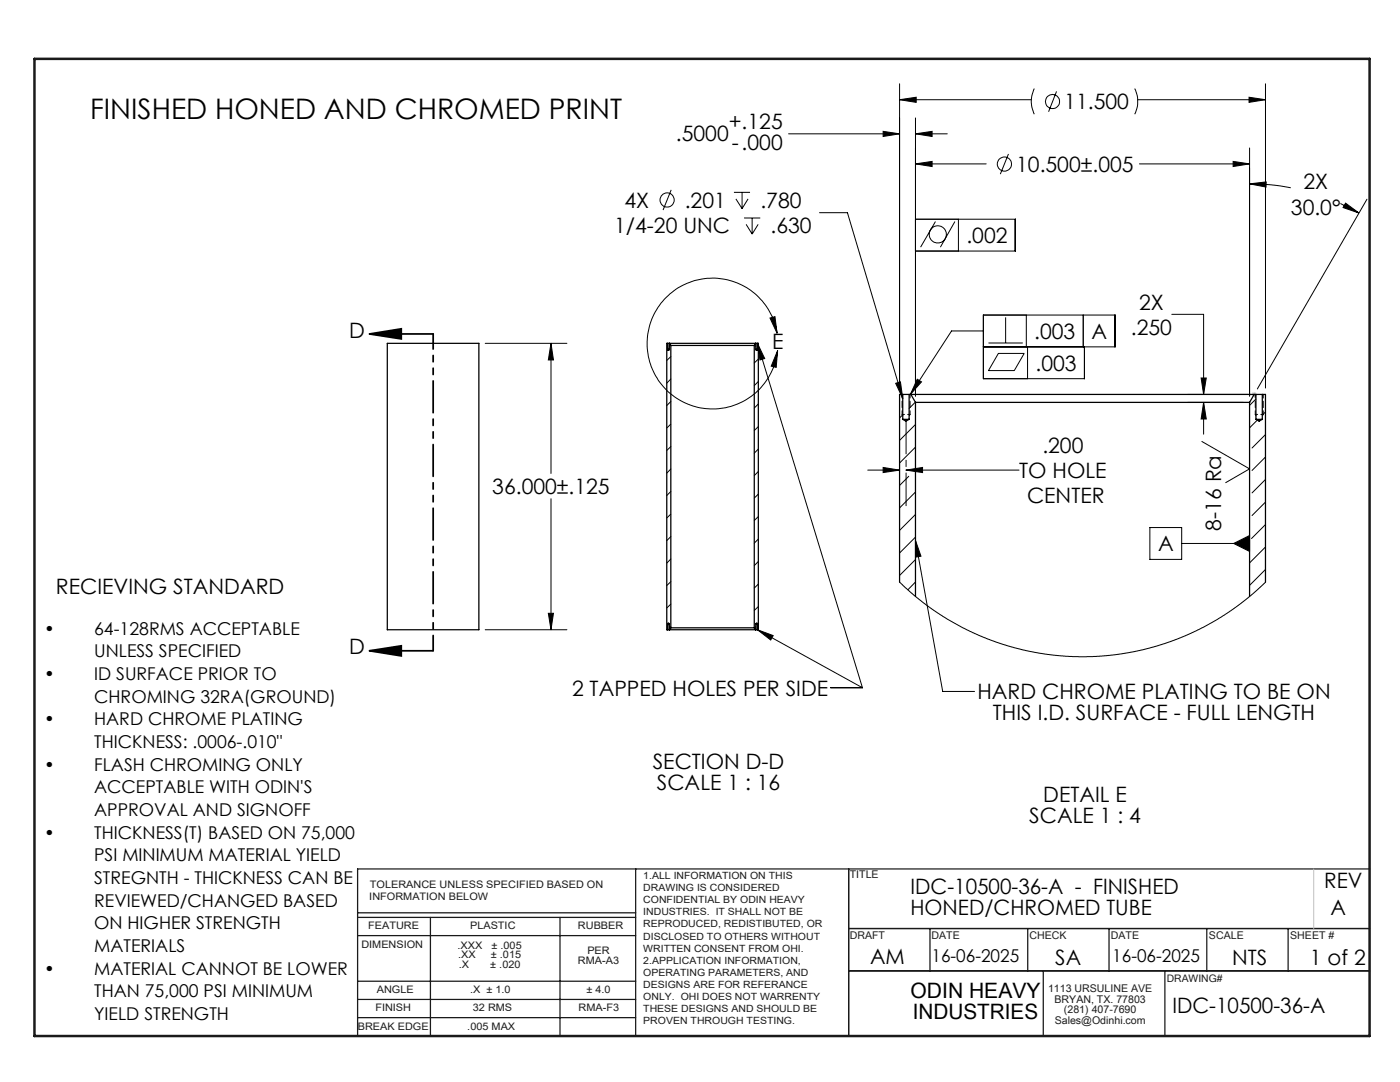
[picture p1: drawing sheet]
<svg xmlns="http://www.w3.org/2000/svg" width="279mm" height="216mm" viewBox="0 0 279 216" stroke-linecap="round" stroke-linejoin="round" font-family="sans-serif">
<g fill="none" stroke="#191924" stroke-width=".25">
<path d="M126.9 173.4v33.3M169.4 173.4v33.3M273.3 173.4h-201.9v33.3M71.4 199.4h55.5M71.4 195.8h55.5M71.4 186.7h55.5M71.4 183.1h55.5M71.4 182.1h55.5M85.9 183.1v23.6M111.8 183.1v23.6M169.4 185.3h103.9M169.4 193.7h103.9"/>
<path d="M185.6 185.3v8.4M205.1 185.3v8.4M208.2 193.7v13M221.3 185.3v8.4M232.5 193.7v13M240.8 185.3v8.4M257.1 185.3v8.4M71.4 203.1h55.5"/>
</g>
<path d="M6.9 11.7h266.4v195h-266.4z" fill="none" stroke="#191924" stroke-width=".5"/>
<path d="M249.8 78.7h1M249.9 78.4l.7 .7M250.3 78.2v1M250.6 78.4l-.7 .7M262.2 173.4v11.9" fill="none" stroke="#c0c0c0" stroke-width=".2"/>
<g fill="none" stroke="#000" stroke-width=".2">
<path d="M179.5 16.7v60.7M179.5 19.9h26.3M179.5 19.9l3.3-.5v1zM206.4 17.7a5.7 5.7 0 0 0 0 5.1M210.9 18.2l-1.6 4.1M226.4 17.7a5.7 5.7 0 0 1 0 5.1M227 19.9h25.6M249.3 19.4l3.3 .5-3.3 .5zM252.6 16.7v60.7M133.9 37.9l-1.6 4M146.5 38.4h3.2M146.9 39.7l1.2 1.9"/>
<path d="M148.1 38.4v3.2M149.3 39.7l-1.2 1.9M157.4 26.7h22.1M176.2 26.2l3.3 .5-3.3 .5zM182.7 23.5v55.5M182.7 32.7h14.1M182.7 26.7h6.4M182.7 32.7l3.3-.5v1zM182.7 26.7l3.3-.5v1zM201.3 30.7l-1.7 4M227.4 32.7h22M246.1 32.2l3.3 .5-3.3 .5z"/>
<path d="M249.4 29.5v49.5M249.4 36.7l3.3-.4v1zM249.4 36.7a40.2 40.2 0 0 1 8.2 .8M272.8 39.8l-21.9 37.8M148.5 43.5h3.2M148.9 44.8l1.2 1.9M150.1 43.5v3.2M151.3 44.8l-1.2 1.9M163.5 42.4h5.6l11.1 37.1M182.7 43.7h19.9v6.4h-19.9M186.7 44.2l-3 5.1M190.6 44.2l-2.9 5.1"/>
<path d="M191.3 43.7v6.4M267.5 40.6l3.7 1.9M268.5 40.5l2.7 2-3.2-1.1zM96.8 68.5h16.3M110 68.5v26M110 68.5l.5 3.3h-1.1zM133.9 71.2l-.8 .7M133.9 75.6l-.8 .8M151.2 68.5l20.9 68.7M151.2 68.5l1.4 3-.9 .3zM151.3 71.6l-.8 .8M151.3 76.1l-.8 .8"/>
<path d="M153.7 63.5l1-.3 .4 3.3zM155.1 66.5a13.1 13.1 0 0 0-20.2-8.7 13.1 13.1 0 0 0 .6 22 13.1 13.1 0 0 0 19.7-9.8M155.2 70l-.3 3.3-1-.2zM178.8 76.5l.9-.3 .5 3.3zM183.1 75.7l.8 .5-2.2 2.5zM196.3 66h-6.4l-8.2 12.7M197.3 68.4h6.8M199.2 70.5h5.2l-2 3.4h-5.1zM200.7 63.3v5.1M204.8 62.9v6.3M205.1 69.2v6.4M216.2 62.9v6.3"/>
<path d="M216.4 69.2v6.4h-20.1v-12.7h26.2v6.3h-26.2M233.9 62.7h6.3v16M237 78.7h12M239.7 75.4h1l-.5 3.3zM250.6 79.6l-1.2 1.3M110 99.5v26.2M133.9 93.6l-.8 .8M133.9 80.1l-.8 .8M133.9 84.6l-.8 .8M133.9 89.1l-.8 .8M133.9 98.1l-.8 .8M151.3 80.6l-.8 .8"/>
<path d="M151.3 85.1l-.8 .8M151.3 89.6l-.8 .8M151.3 94.1l-.8 .8M151.3 98.6l-.8 .8M173.2 93.8h6.3M176.2 93.3l3.3 .5-3.3 .5zM180.2 82.8l-.7 .6M180.8 93.8l3.3-.5v1zM180.8 93.8h22.6M181.4 95l-1.9 1.9M182.7 80.3l-1.3 1.2M182.7 84.7l-3.2 3.2"/>
<path d="M182.7 89.2l-3.2 3.2M182.7 98.2l-3.2 3.2M237 80.3h11.1M239.9 88.1l9.5 5.5-4.8 2.7M240.2 80.3l.5 3.3h-1zM240.2 80.3v6.3M250.9 83.8l-1.5 1.6M252.6 82.2l-.7 .6M252.6 86.7l-2.7 2.7M252.6 91.2l-2.7 2.7M252.6 95.7l-2.7 2.7M133.9 107.1l-.8 .8"/>
<path d="M133.9 111.5l-.8 .9M133.9 102.6l-.8 .8M133.9 116.1l-.8 .7M151.3 103.1l-.8 .8M151.3 107.6l-.8 .8M151.3 112l-.8 .9M151.3 116.6l-.8 .7M179.5 116.2l2.9 2.5 4.6 3.6 5 2.9 3.7 1.7 4.5 1.7 5.2 1.4 4.9 .7 5 .4 5.5-.3 4.6-.6 5.4-1.3 4.5-1.5 4.8-2.2 4.3-2.5 4.6-3.4 3.6-3.1M182.7 102.7l-3.2 3.1M182.7 107.2l-3.2 3.1M182.7 111.7l-3.2 3.1M182.7 116.1l-1.5 1.6"/>
<path d="M182.7 107.8l5.4 30.2h6.4M182.7 107.8l1.1 3.2-1 .2zM229.5 105.3h6.3v6.3h-6.3zM235.8 108.4h13.6M246.2 108.4l3.2-1.5v3.1zM252.6 100.2l-2.7 2.7M252.6 104.7l-2.8 2.8M252.6 109.1l-3.2 3.2M252.6 113.6l-3.2 3.2M96.8 125.7h16.3M109.4 122.4h1.1l-.5 3.3zM133.2 125.7h.1"/>
<path d="M133.9 125l-.3 .3M133.9 120.5l-.8 .8M151.2 125.7l20.9 11.5M151.2 125.7l3.1 1.1-.5 .9zM151.3 121l-.8 .8M165.8 137.2h6.3"/>
<circle cx="133.1" cy="39.9" r="1.41"/>
<circle cx="200.5" cy="32.8" r="1.41"/>
<circle cx="210.1" cy="20.3" r="1.4"/>
<circle cx="187.2" cy="46.8" r="1.72"/>
</g>
<path d="M73.7 66.6h12.7M73.7 66.6l6.4-1v2zM73.7 129.9h12.7M73.7 129.9l6.4-1v2z" fill="none" stroke="#000" stroke-width=".35"/>
<path d="M86.4 66.6v63.3" fill="none" stroke="#000" stroke-width=".35" stroke-dasharray="6.3 1.3 1.3 1.3 1.3 1.3" stroke-dashoffset="3.3"/>
<path d="M180.8 84v16.9" fill="none" stroke="#000" stroke-width=".2" stroke-dasharray="15.2 1.3 1.3 1.3" stroke-dashoffset="8.7"/>
<g fill="none" stroke="#000" stroke-width=".2" stroke-dasharray="1.3 .6">
<path d="M133.2 69.5h.4M133.2 69.5v.1M133.6 69.5v.1M150.8 69.5h.4M150.8 69.5l.1 .1M151.2 69.5v.1M180 82.7l.2 .3M181.6 82.7l-.1 .3M250.5 82.7l.2 .3M252.1 82.7l-.2 .3M133.2 124.7v-.1M133.6 124.7h-.4"/>
<path d="M133.6 124.7v-.1M150.8 124.7l.1-.1M151.2 124.7h-.4M151.2 124.7v-.1"/>
</g>
<path d="M180 82.7h1.6M250.5 82.7h1.6" fill="none" stroke="#000" stroke-width=".2" stroke-dasharray="1.3 .6" stroke-dashoffset=".8"/>
<path d="M133.2 68.5v1M133.6 68.5v1M150.8 68.5v1M151.2 68.5v1M180 78.7v4M181.6 78.7v4M250.5 78.7v4M252.1 78.7v4M133.2 125.7v-1M133.6 125.7v-1M150.8 125.7v-1M151.2 125.7v-1" fill="none" stroke="#000" stroke-width=".2" stroke-dasharray="1.3 .6" stroke-dashoffset=".5"/>
<g fill="#000">
<path d="M73.7 66.6l6.4-1v2zM73.7 129.9l6.4-1v2z"/>
<path d="M110 68.5l.5 3.3h-1.1zM109.4 122.4h1.1l-.5 3.3zM182.7 32.7l3.3-.5v1zM246.1 32.2l3.3 .5-3.3 .5zM182.7 26.7l3.3-.5v1zM176.2 26.2l3.3 .5-3.3 .5zM268.5 40.5l2.7 2-3.2-1.1zM249.4 36.7l3.3-.4v1zM179.5 19.9l3.3-.5v1zM249.3 19.4l3.3 .5-3.3 .5zM178.8 76.5l1.4 3-.5-3.3z"/>
<path d="M151.2 68.5l1.4 3-.9 .3zM151.2 125.7l3.1 1.1-.5 .9zM182.7 107.8l1.1 3.2-1 .2zM183.1 75.7l.8 .5-2.2 2.5zM246.2 108.4l3.2 1.6v-3.1z"/>
<path d="M153.7 63.5l1-.3 .4 3.3zM155.2 70l-.3 3.3-1-.2z"/>
<path d="M239.7 75.4h1l-.5 3.3zM240.2 80.3l.5 3.3h-1zM176.2 93.3l3.3 .5-3.3 .5zM180.8 93.8l3.3-.5v1z"/>
</g>
<g fill="none" stroke="#000" stroke-width=".25">
<path d="M77.3 68.5h18.3v57.2h-18.3zM133.2 69.8h.4M133.2 68.5h.4M133.2 68.5h-.1v57.2h.1M133.2 68.5v1.3M133.6 68.5v1.3M133.6 68.5h.1M133.6 68.5h17.2M133.6 68.5l.3 .4M133.9 68.9h16.6M133.9 68.9v56.4M150.5 68.9v56.4"/>
<path d="M150.8 68.5l-.3 .4M150.8 68.5h.1M150.8 69.8h.4M150.8 68.5h.4M150.8 68.5v1.3M151.2 68.5h.1v57.2h-.1M151.2 68.5v1.3M180.2 78.7h1.2M180.2 78.7h-.7v37.5M180.2 78.7v5M181.4 78.7v5M181.4 78.7h.4"/>
<path d="M181.8 78.7h68.5M181.8 78.7l.9 1.6M250.3 78.7l-.9 1.6M250.3 78.7h.3M250.6 78.7h1.3M250.6 78.7v5M251.9 78.7h.7v37.5M251.9 78.7v5M180.2 83.7h1.2M180.2 83.7l.6 .3 .6-.3M182.7 80.3h66.7M182.7 80.3v38.7"/>
<path d="M249.4 80.3v38.7M250.6 83.7h1.3M250.6 83.7l.7 .3 .6-.3M133.2 124.4h.4M133.2 125.7h.4M133.2 124.4v1.3M133.6 124.4v1.3M133.6 125.7h.1M133.6 125.7h17.2M133.9 125.3h16.6M133.9 125.3l-.3 .4M150.5 125.3l.3 .4"/>
<path d="M150.8 125.7h.1M150.8 124.4h.4M150.8 125.7h.4M150.8 124.4v1.3M151.2 124.4v1.3"/>
</g>
<text font-size="5.6" x="18" y="23.7">FINISHED HONED AND CHROMED PRINT</text>
<g font-size="4.2">
<text x="212.4" y="21.8">11.500</text>
<text x="134.9" y="28">.5000</text>
<text x="145.4" y="25.8">+.125</text>
<text x="146" y="29.9">-.000</text>
<text x="202.8" y="34.3">10.500±.005</text>
<text x="124.6" y="41.4">4X</text>
<text x="136.7" y="41.4">.201</text>
<text x="151.8" y="41.4">.780</text>
<text x="260.1" y="37.8">2X</text>
<text x="122.6" y="46.5">1/4-20 UNC</text>
<text x="153.8" y="46.5">.630</text>
<text x="257.6" y="42.8">30.0°</text>
<text x="192.9" y="48.5">.002</text>
<text x="227.3" y="61.8">2X</text>
<text x="69.7" y="67.4">D</text>
<text x="154.1" y="69.7">E</text>
<text x="206.4" y="67.6">.003</text>
<text x="217.8" y="67.6">A</text>
<text x="225.7" y="66.8">.250</text>
<text x="206.7" y="74">.003</text>
<text x="203.4" y="95.4">TO HOLE</text>
<text x="208" y="90.3">.200</text>
<text x="98.2" y="98.6">36.000±.125</text>
<text x="205" y="100.4">CENTER</text>
<text x="243.7" y="105.9" transform="rotate(-90 243.7 105.9)">8-16 Ra</text>
<text x="231.1" y="110">A</text>
<text x="11.2" y="118.4">RECIEVING STANDARD</text>
<text x="69.7" y="130.6">D</text>
<text x="114.2" y="138.8">2 TAPPED HOLES PER SIDE</text>
<text x="195.1" y="139.6">HARD CHROME PLATING TO BE ON</text>
<text x="198.2" y="143.7">THIS I.D. SURFACE - FULL LENGTH</text>
<text x="130.3" y="153.5">SECTION D-D</text>
<text x="131.1" y="157.6">SCALE 1 : 16</text>
<text x="208.2" y="160">DETAIL E</text>
<text x="205.4" y="164.2">SCALE 1 : 4</text>
<text x="181.7" y="178.5">IDC-10500-36-A - FINISHED</text>
<text x="264.3" y="177.1">REV</text>
<text x="181.7" y="182.6">HONED/CHROMED TUBE</text>
<text x="265.5" y="182.6">A</text>
<text x="173.6" y="192.3">AM</text>
<text x="210.6" y="192.5">SA</text>
<text x="245.9" y="192.5">NTS</text>
<text x="261.4" y="192.5">1 of 2</text>
<text x="181.7" y="199.2">ODIN HEAVY</text>
<text x="182.2" y="203.4">INDUSTRIES</text>
<text x="234" y="202.2">IDC-10500-36-A</text>
</g>
<g font-size="3.5">
<text x="8.8" y="126.6">•</text>
<text x="18.8" y="126.6">64-128RMS ACCEPTABLE</text>
<text x="18.8" y="131.1">UNLESS SPECIFIED</text>
<text x="8.8" y="135.7">•</text>
<text x="18.8" y="135.7">ID SURFACE PRIOR TO</text>
<text x="18.8" y="140.2">CHROMING 32RA(GROUND)</text>
<text x="8.8" y="144.7">•</text>
<text x="18.8" y="144.7">HARD CHROME PLATING</text>
<text x="18.8" y="149.2">THICKNESS: .0006-.010&quot;</text>
<text x="8.8" y="153.8">•</text>
<text x="18.8" y="153.8">FLASH CHROMING ONLY</text>
<text x="18.8" y="158.3">ACCEPTABLE WITH ODIN'S</text>
<text x="8.8" y="167.3">•</text>
<text x="18.8" y="162.8">APPROVAL AND SIGNOFF</text>
<text x="18.8" y="167.3">THICKNESS(T) BASED ON 75,000</text>
<text x="18.8" y="171.9">PSI MINIMUM MATERIAL YIELD</text>
<text x="18.8" y="176.4">STREGNTH - THICKNESS CAN BE</text>
<text x="18.8" y="180.9">REVIEWED/CHANGED BASED</text>
<text x="18.8" y="185.4">ON HIGHER STRENGTH</text>
<text x="18.8" y="190">MATERIALS</text>
<text x="8.8" y="194.5">•</text>
<text x="18.8" y="194.5">MATERIAL CANNOT BE LOWER</text>
<text x="185.9" y="192.1">16-06-2025</text>
<text x="222" y="192.1">16-06-2025</text>
<text x="18.8" y="199">THAN 75,000 PSI MINIMUM</text>
<text x="18.8" y="203.6">YIELD STRENGTH</text>
</g>
<g font-size="2.1" fill="#191924">
<text x="73.7" y="179.7">INFORMATION BELOW</text>
<text x="73.8" y="177.1">TOLERANCE UNLESS SPECIFIED BASED ON</text>
<text x="169.6" y="175.3">TITLE</text>
<text x="73.5" y="185.4">FEATURE</text>
<text x="93.8" y="185.4">PLASTIC</text>
<text x="115.3" y="185.5">RUBBER</text>
<text x="72.1" y="189.1">DIMENSION</text>
<text x="91.3" y="189.3">.XXX</text>
<text x="91.4" y="191.2">.XX</text>
<text x="98" y="191.2">± .015</text>
<text x="98.1" y="189.3">± .005</text>
<text x="117.2" y="190.3">PER</text>
<text x="169.6" y="187.3">DRAFT</text>
<text x="185.9" y="187.3">DATE</text>
<text x="205.4" y="187.3">CHECK</text>
<text x="221.7" y="187.3">DATE</text>
<text x="241.3" y="187.3">SCALE</text>
<text x="257.5" y="187.3">SHEET #</text>
<text x="91.5" y="193.1">.X</text>
<text x="97.8" y="193.1">± .020</text>
<text x="115.3" y="192.3">RMA-A3</text>
<text x="209.2" y="198">1113 URSULINE AVE</text>
<text x="232.8" y="195.9">DRAWING#</text>
<text x="74.9" y="201.8">FINISH</text>
<text x="75.2" y="198.2">ANGLE</text>
<text x="93.8" y="198.2">.X ± 1.0</text>
<text x="94.4" y="201.8">32 RMS</text>
<text x="115.5" y="201.8">RMA-F3</text>
<text x="117" y="198.2">± 4.0</text>
<text x="210.5" y="200.1">BRYAN, TX. 77803</text>
<text x="212.3" y="202.2">(281) 407-7690</text>
<text x="71.4" y="205.6">BREAK EDGE</text>
<text x="93.3" y="205.6">.005 MAX</text>
<text x="210.5" y="204.3">Sales@Odinhi.com</text>
</g>
<g font-size="2" fill="#191924">
<text x="128.4" y="175.4">1.ALL INFORMATION ON THIS</text>
<text x="128.4" y="177.9">DRAWING IS CONSIDERED</text>
<text x="128.4" y="180.3">CONFIDENTIAL BY ODIN HEAVY</text>
<text x="128.4" y="182.7">INDUSTRIES. IT SHALL NOT BE</text>
<text x="128.4" y="185.1">REPRODUCED, REDISTIBUTED, OR</text>
<text x="128.4" y="187.5">DISCLOSED TO OTHERS WITHOUT</text>
<text x="128.4" y="189.9">WRITTEN CONSENT FROM OHI.</text>
<text x="128.4" y="192.3">2.APPLICATION INFORMATION,</text>
<text x="128.4" y="194.7">OPERATING PARAMETERS, AND</text>
<text x="128.4" y="197.1">DESIGNS ARE FOR REFERANCE</text>
<text x="128.4" y="199.5">ONLY. OHI DOES NOT WARRENTY</text>
<text x="128.4" y="201.9">THESE DESIGNS AND SHOULD BE</text>
<text x="128.4" y="204.3">PROVEN THROUGH TESTING.</text>
</g>
</svg>
